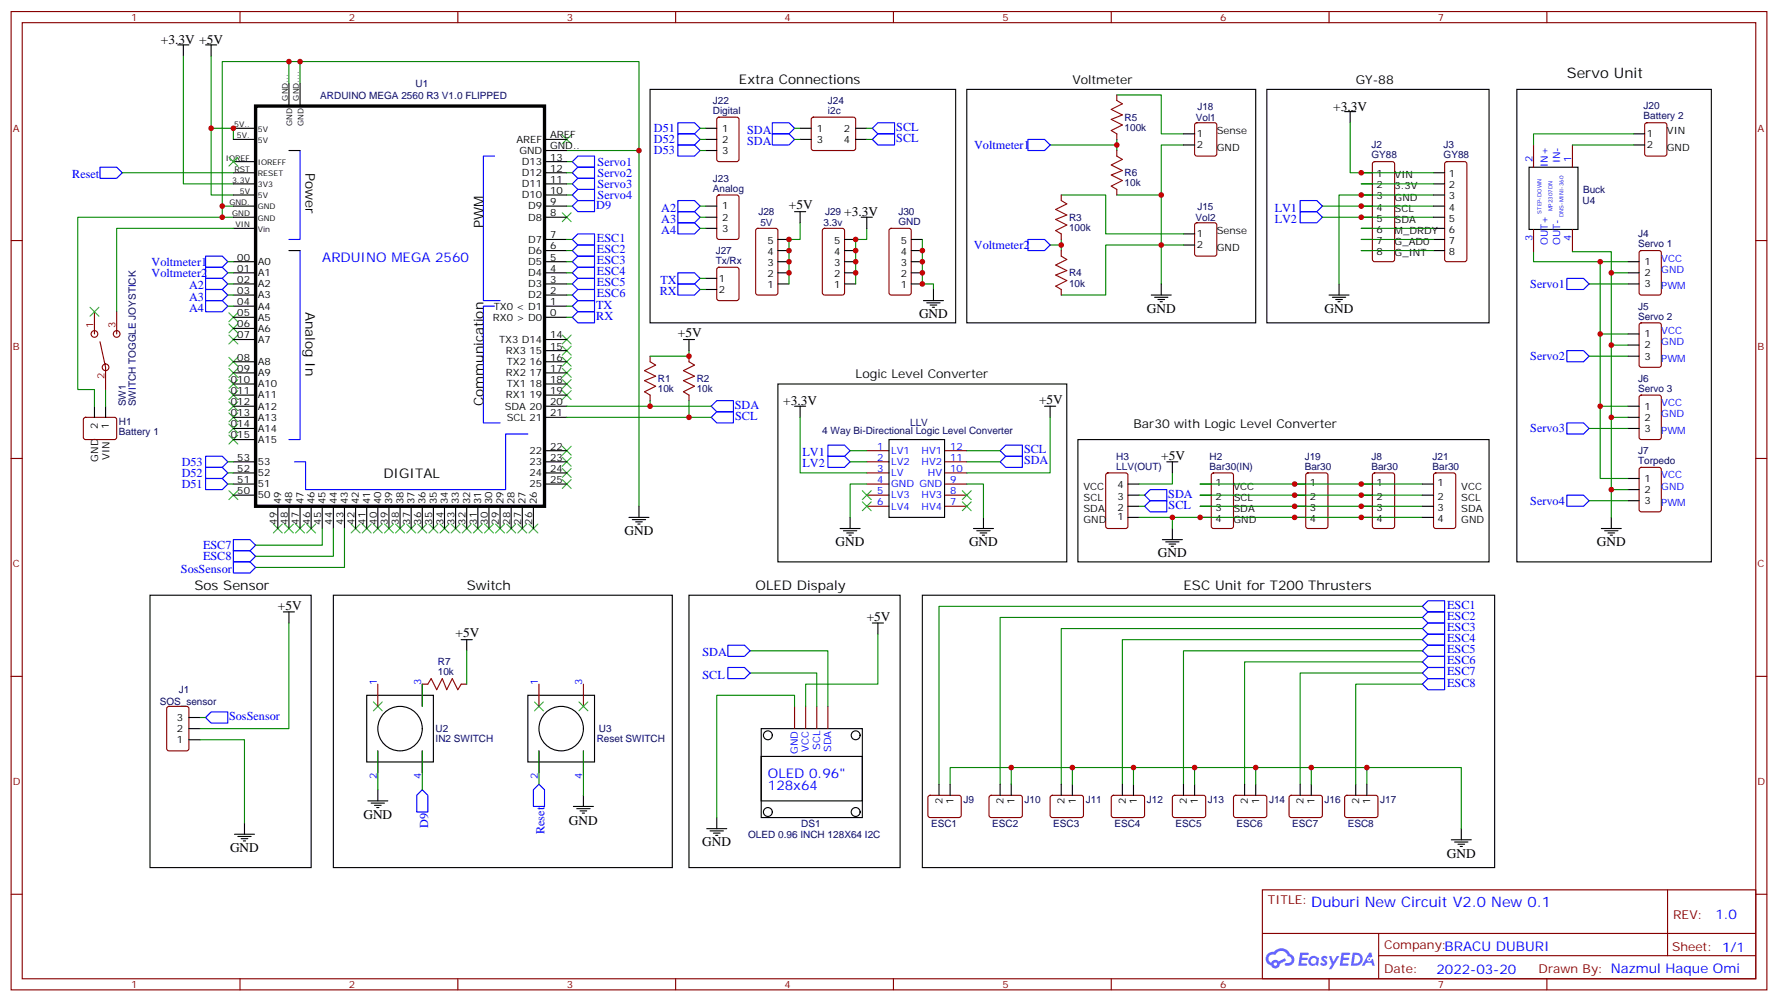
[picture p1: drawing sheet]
<svg xmlns="http://www.w3.org/2000/svg" width="564mm" height="318mm" viewBox="0 0 564 318" stroke-linecap="round" stroke-linejoin="round" font-family="sans-serif">
<g fill="none" stroke="#870000" stroke-width=".35">
<path d="M3.5 3.7h557.4v310.4h-557.4zM7.1 7.2h550.3v303.4h-550.3zM76.2 3.7v3.5M145.3 3.7v3.5M214.5 3.7v3.5M283.6 3.7v3.5M352.8 3.7v3.5M421.9 3.7v3.5M491.1 3.7v3.5M3.5 76.3h3.6M557.4 76.3h3.5M3.5 145.5h3.6"/>
<path d="M557.4 145.5h3.5M3.5 214.6h3.6M557.4 214.6h3.5M3.5 283.8h3.6M400.8 282.4h156.6v28.2h-156.6zM400.8 296.2h156.5M437.7 296.2v14.1M529.4 282.4v20.9M557.4 283.8h3.5M76.2 310.6v3.5M145.3 310.6v3.5M214.5 310.6v3.5"/>
<path d="M283.6 310.6v3.5M352.8 310.6v3.5M421.9 310.6v3.5M437.7 303.3h119.6M491.1 310.6v3.5"/>
</g>
<g fill="#5487ff">
<path d="M419.7 303.5a1.22 1.22 0 0 1 1.8 .3l-.4 .6a.47 .47 0 0 0-.4-.4 .47 .47 0 0 0-.5 .2l.2 .2a1.14 1.14 0 0 1 .8 1.7 1.14 1.14 0 0 1-2 0l-.2-.2 .5-.5 .8 .4a.29 .29 0 0 0 .3-.2 .29 .29 0 0 0-.3-.4 1.04 1.04 0 0 1-.6-1.7z"/>
<path d="M412.8 302.3h2.3l.3 .2-.1 .5h-1.8l-.2 .9h1.6l.3 .4-.4 .3h-1.6l-.1 1.1 1.7 .1 .2 .3-.2 .3h-2.6z"/>
<path d="M425.9 302.3l2.7 .2-.2 .5h-1.8l-.1 .9h1.5l.3 .4-.3 .3h-1.6l-.2 1.1 1.7 .1 .2 .3-.2 .3h-2.6z"/>
<path d="M434.7 302.3h.6l.4 1.2-.6 .4a.69 .69 0 0 0-1.1 .2 .69 .69 0 0 0 .5 1 .69 .69 0 0 0 .9-.6l.4-.3 .6 2.2h-.8l-.2-.8h-1.7l-.5 .8h-.9z"/>
<path d="M421.9 303.4h.7l.7 1.8 1.1-1.8h.8l-2.5 4.2h-.8l.9-1.6z"/>
<path d="M429.4 302.3l-.6 4.1h1.4a2.11 2.11 0 0 0 2.4-2.1 2.11 2.11 0 0 0-2.5-2zM430.1 303a1.43 1.43 0 0 1 1.7 1.6 1.43 1.43 0 0 1-2 1.1z"/>
<path d="M415.7 303.9a1.54 1.54 0 0 0 0 2.2 1.54 1.54 0 0 0 2.1 .1l.6 .2 .3-2.3-.6-.2a1.49 1.49 0 0 0-2.4 0zM416 304.9a.95 .95 0 0 1 1.9 0 .95 .95 0 0 1-1.9 0z"/>
<path d="M402.5 302.7a2.18 2.18 0 0 0 1 3.7 1.44 1.44 0 0 0 1.7 .9 1.44 1.44 0 0 0 1.1-1.5l2-1-.4-.7-1.9 .9a1.47 1.47 0 0 0-2.5 .5 1.39 1.39 0 0 1-.6-2 1.39 1.39 0 0 1 2-.4 2.12 2.12 0 0 1 2.1-1.3 2.12 2.12 0 0 1 1.9 1.7 1.14 1.14 0 0 1 1.1 1.4 1.14 1.14 0 0 1-1.6 .7 .43 .43 0 0 0-.6 .4 .43 .43 0 0 0 .4 .5 1.98 1.98 0 0 0 2.6-1.3 1.98 1.98 0 0 0-1.3-2.5 3.1 3.1 0 0 0-5.2-.7l-.9 .1zM404.3 306a.55 .55 0 0 1 1.1 0 .55 .55 0 0 1-1.1 0z"/>
<circle cx="434.7" cy="304.4" r=".26"/>
</g>
<g fill="none" stroke="#870000" stroke-width=".35">
<path d="M227.8 37.4l.4-.2h5.7l.6 .4 .1 13-.5 .6-5.9 .1-.6-.5-.1-12.9zM257.8 37.4l.4-.2h12.7l.5 .2 .2 .5v9.4l-.7 .5-12.9-.1-.5-.6v-9.2zM354.5 30.1v1.8M379.5 39.2l.4-.3h5.7l.6 .5 .1 9.4-.5 .7h-5.9l-.6-.4-.1-9.4zM522.3 39.2l.5-.3h5.7l.6 .5 .1 9.4-.5 .7h-5.9l-.6-.4-.1-9.4zM354.5 42.5v1.7M354.5 47.8v1.7M435.9 51.5l.5-.2h5.6l.5 .2 .2 .5v30.3l-.2 .5-.5 .2h-5.6l-.5-.2-.2-.5v-30.3zM458.8 51.5l.5-.2h5.7l.5 .2 .2 .5v30.3l-.3 .5-.4 .2h-5.7l-.5-.2-.2-.5v-30.3zM486.8 46v7.1M499.2 46v7.1M227.8 62.1l.4-.2h5.7l.6 .4 .1 13-.5 .6-5.9 .1-.6-.5-.1-12.9z"/>
<path d="M240.1 72.7l.5-.2h5.6l.7 .4v20l-.4 .7h-5.9l-.7-.4v-20zM261.3 72.7l.5-.2h5.6l.7 .4v20l-.5 .7h-5.8l-.7-.4v-20zM282.5 72.7l.4-.2h5.7l.6 .4 .1 20-.5 .7h-5.9l-.6-.4-.1-20zM336.9 61.9v1.7M336.9 74.2v1.8M336.9 79.5v1.8M354.5 60.1v1.8M379.5 70.9l.4-.2h5.7l.6 .4 .1 9.5-.5 .6-5.9 .1-.6-.5-.1-9.4zM486.8 72.8v7.1M499.2 72.8v7.1M520.6 79.7l.5-.2h5.6l.6 .4 .1 13-.5 .7h-5.8l-.7-.4-.1-13zM30 98.9v7.1"/>
<path d="M37 98.9v7.1M227.8 85l.4-.2h5.7l.6 .4 .1 9.5-.5 .6-5.9 .1-.6-.5-.1-9.4zM336.9 91.9v1.7M31.7 108.4l1.8 8.2v7M206.4 113v1.8M218.7 113v1.8M520.6 102.7l.5-.3h5.6l.6 .5 .1 13-.5 .6-5.8 .1-.7-.5-.1-12.9zM26.7 132.6l.5-.2 9.4 .1 .4 .6v6l-.7 .4-9.4-.1-.4-.6v-5.7zM206.4 125.4v1.7M218.7 125.4v1.7M520.6 125.6l.5-.2h5.6l.6 .4 .1 13-.5 .6-5.8 .1-.7-.5-.1-12.9zM275.2 143h7"/>
<path d="M275.2 146.5h7M275.2 150.1h7M275.2 153.6h7M275.2 157.1h7M299.9 143h7M299.9 146.5h7M299.9 150.1h7M299.9 153.6h7M299.9 157.1h7M351.2 150.3l.5-.2h5.7l.6 .4 .1 16.5-.5 .7h-5.9l-.6-.5-.1-16.4zM384.8 150.3l.4-.2h5.7l.6 .4 .1 16.5-.5 .7h-5.9l-.6-.5-.1-16.4zM414.7 150.3l.5-.2h5.7l.6 .4 .1 16.5-.5 .7h-5.9l-.6-.5-.1-16.4z"/>
<path d="M435.9 150.3l.5-.2h5.6l.7 .4v16.5l-.4 .7h-5.9l-.7-.5v-16.4zM455.3 150.3l.5-.2h5.6l.7 .4v16.5l-.4 .7h-5.9l-.7-.5v-16.4zM520.6 148.5l.5-.2h5.6l.6 .4 .1 13-.5 .7h-5.8l-.7-.4-.1-13zM275.2 160.7h7M299.9 160.7h7M119.9 217.1v7.1M135.8 217.1h-1.7v7.1M146.4 217.1h1.8M171.1 217.1v7.1M185.2 217.1v7.1M53.2 224.4l.4-.2h5.7l.6 .4 .1 13-.5 .6-5.9 .1-.6-.5-.1-12.9zM119.9 238.3v7"/>
<path d="M134.1 238.3v7M171.1 238.3v7M185.2 238.3v7M252.2 224.2v7M255.8 224.2v7M259.3 224.2v7M262.8 224.2v7M294.8 252.6l.5-.2h9.4l.5 .7-.1 5.9-.7 .4h-9.4l-.4-.7v-5.6zM314.2 252.6l.5-.2h9.4l.5 .7-.1 5.9-.7 .4h-9.4l-.4-.7v-5.6zM333.6 252.6l.5-.2h9.4l.5 .7-.1 5.9-.6 .4h-9.5l-.4-.7v-5.6zM353 252.6l.5-.2h9.4l.5 .7-.1 5.9-.6 .4h-9.5l-.4-.7v-5.6zM372.4 252.6l.5-.2h9.4l.5 .7-.1 5.9-.6 .4h-9.5l-.4-.7v-5.6z"/>
<path d="M391.8 252.6l.5-.2h9.4l.5 .7-.1 5.9-.6 .4h-9.5l-.4-.7v-5.6zM409.5 252.6l.4-.2h9.5l.4 .7-.1 5.9-.6 .4h-9.4l-.5-.7v-5.6zM427.1 252.6l.5-.2h9.4l.4 .7v5.9l-.7 .4h-9.4l-.4-.7v-5.6z"/>
<circle cx="30" cy="106" r="1.06"/>
<circle cx="33.5" cy="116.6" r="1.06"/>
<circle cx="37" cy="106" r="1.06"/>
</g>
<g fill="none" stroke="#000" stroke-width=".35">
<path d="M56.4 14.3h3.6M58.2 14.3v3.5M65.3 14.3h3.5M67 14.3v3.5M91.7 26.6v7.1M95.2 26.6v7.1M206.4 28.4h97v74h-97zM306.9 28.4h91.7v74h-91.7zM402.2 28.4h70.5v74h-70.5zM426.9 35.4h3.5M428.6 35.4v3.5M481.5 28.4h61.8v149.9h-61.8z"/>
<path d="M74.1 54.8h7M74.1 58.3h7M74.1 51.3h7M74.1 44.2h7M74.1 40.7h7M91.7 47.8h3.5M172.9 54.8h7M172.9 58.3h7M172.9 51.3h7M172.9 44.2h7M172.9 47.8h7M224 44.2h3.5"/>
<path d="M224 47.8h3.5M224 40.7h3.5M254 44.2h3.5M254 40.7h3.5M271.6 44.2h3.6M271.6 40.7h3.6M375.7 42.5h3.5M375.7 46h3.5M432.2 54.8h3.5M432.2 58.3h3.5M455.1 54.8h3.5M455.1 58.3h3.5"/>
<path d="M485.4 53.1h15.5v19.7h-15.5zM518.6 42.5h3.5M518.6 46h3.5M74.1 61.9h7M74.1 65.4h7M74.1 68.9h7M74.1 72.5h7M91.7 79.5h3.5M172.9 61.9h7M172.9 65.4h7M172.9 68.9h7M172.9 76h7"/>
<path d="M172.9 79.5h7M224 65.4h3.5M224 68.9h3.5M224 72.5h3.5M246.9 76h3.6M246.9 79.5h3.6M252.2 67.2h3.6M254 67.2v3.5M268.1 76h3.5M268.1 79.5h3.5M273.4 68.9h3.5M275.2 68.9v3.6"/>
<path d="M289.3 76h3.5M289.3 79.5h3.5M375.7 74.2h3.5M375.7 77.8h3.5M432.2 61.9h3.5M432.2 65.4h3.5M432.2 68.9h3.5M432.2 72.5h3.5M432.2 76h3.5M432.2 79.5h3.5M455.1 61.9h3.5M455.1 65.4h3.5"/>
<path d="M455.1 68.9h3.5M455.1 72.5h3.5M455.1 76h3.5M455.1 79.5h3.5M74.1 90.1h7M74.1 83h7M74.1 86.6h7M74.1 93.6h7M74.1 97.2h7M172.9 90.1h7M172.9 83h7M172.9 86.6h7"/>
<path d="M172.9 93.6h7M172.9 97.2h7M224 88.3h3.5M224 91.9h3.5M246.9 90.1h3.6M246.9 83h3.6M246.9 86.6h3.6M268.1 90.1h3.5M268.1 83h3.5M268.1 86.6h3.5M289.3 90.1h3.5M289.3 83h3.5"/>
<path d="M289.3 86.6h3.5M293.2 95.4h6.3M294.2 96.1h4.2M295.3 96.8h2.1M296 97.5h.7M296.3 91.9v3.5M365.5 93.6h6.3M366.5 94.3h4.3M367.6 95h2.1M368.3 95.7h.7M368.7 90.1v3.5M421.9 93.6h6.4"/>
<path d="M423 94.3h4.2M424 95h2.2M424.7 95.7h.7M425.1 90.1v3.5M516.8 90.1h3.5M516.8 83h3.5M516.8 86.6h3.5M74.1 100.7h7M74.1 104.2h7M74.1 107.7h7M74.1 114.8h7M74.1 118.3h7"/>
<path d="M172.9 100.7h7M172.9 107.7h7M172.9 114.8h7M172.9 118.3h7M172.9 111.3h7M217 107.7h3.5M218.7 107.7v3.6M516.8 113h3.5M516.8 106h3.5M516.8 109.5h3.5M30 128.9v3.5M33.5 128.9v3.5"/>
<path d="M74.1 136h7M74.1 128.9h7M74.1 132.4h7M74.1 121.8h7M74.1 125.4h7M74.1 139.5h7M172.9 128.9h7M172.9 132.4h7M172.9 121.8h7M172.9 125.4h7M246.9 121.8h91.8v56.5h-91.8zM252.2 128.9h3.6"/>
<path d="M254 128.9v3.5M282.2 139.5h17.7v24.7h-17.7zM331.6 128.9h3.5M333.4 128.9v3.5M342.2 139.5h130.5v38.8h-130.5zM516.8 136h3.5M516.8 128.9h3.5M516.8 132.4h3.5M74.1 153.6h7M74.1 157.1h7M74.1 150.1h7M74.1 146.5h7"/>
<path d="M172.9 153.6h7M172.9 150.1h7M172.9 146.5h7M172.9 143h7M358.1 153.6h3.5M358.1 157.1h3.5M370.4 146.5h3.5M372.2 146.5v3.6M381 153.6h3.5M381 157.1h3.5M411 153.6h3.5M411 157.1h3.5"/>
<path d="M432.2 153.6h3.5M432.2 157.1h3.5M451.6 153.6h3.5M451.6 157.1h3.5M516.8 158.9h3.5M516.8 151.8h3.5M516.8 155.4h3.5M88.2 160.7v7M91.7 160.7v7M95.2 160.7v7M98.8 160.7v7M102.3 160.7v7"/>
<path d="M105.8 160.7v7M109.4 160.7v7M112.9 160.7v7M116.4 160.7v7M119.9 160.7v7M123.5 160.7v7M127 160.7v7M130.5 160.7v7M134.1 160.7v7M137.6 160.7v7M141.1 160.7v7M144.6 160.7v7"/>
<path d="M148.2 160.7v7M151.7 160.7v7M155.2 160.7v7M158.7 160.7v7M162.3 160.7v7M165.8 160.7v7M169.3 160.7v7M199.7 164.2h6.3M200.7 164.9h4.3M201.8 165.6h2.1M202.5 166.3h.7M202.8 160.7v3.5"/>
<path d="M266.7 167.7h6.3M267.8 168.4h4.2M268.8 169.1h2.1M269.5 169.8h.7M269.9 164.2v3.5M309 167.7h6.4M310.1 168.4h4.2M311.1 169.1h2.2M311.9 169.8h.7M312.2 164.2v3.5M358.1 160.7h3.5M358.1 164.2h3.5"/>
<path d="M369 171.2h6.4M370.1 171.9h4.2M371.1 172.6h2.1M371.8 173.4h.7M372.2 167.7v3.5M381 160.7h3.5M381 164.2h3.5M411 160.7h3.5M411 164.2h3.5M432.2 160.7h3.5M432.2 164.2h3.5M451.6 160.7h3.5"/>
<path d="M451.6 164.2h3.5M508.4 167.7h6.3M509.4 168.4h4.2M510.5 169.1h2.1M511.2 169.8h.7M511.5 164.2v3.5M47.6 188.9h51.2v86.4h-51.2zM90 194.2h3.5M91.7 194.2v3.5M105.8 188.9h107.6v86.4h-107.6zM218.7 188.9h67.1v86.4h-67.1zM276.9 197.7h3.6"/>
<path d="M278.7 197.7v3.5M292.8 188.9h181.7v86.4h-181.7zM146.4 203h3.5M148.2 203v3.5M60 227.7h3.5M60 234.7h3.5M60 231.2h3.5M116.4 220.6h21.2v21.2h-21.2zM167.6 220.6h21.1v21.2h-21.1zM241.7 231.2h32.1v28.2h-32.1zM116.8 254.1h6.3M117.8 254.8h4.3"/>
<path d="M118.9 255.6h2.1M119.6 256.3h.7M119.9 250.6v3.5M182 255.9h6.4M183.1 256.6h4.2M184.1 257.3h2.2M184.9 258h.7M185.2 252.4v3.5M227.5 259.4v3.6M241.7 240h32.1v14.1h-32.1zM298.1 248.8v3.6M301.6 248.8v3.6"/>
<path d="M317.5 248.8v3.6M321 248.8v3.6M336.9 248.8v3.6M340.4 248.8v3.6M356.3 248.8v3.6M359.8 248.8v3.6M375.7 248.8v3.6M379.2 248.8v3.6M395.1 248.8v3.6M398.6 248.8v3.6M412.7 248.8v3.6M416.3 248.8v3.6"/>
<path d="M430.4 248.8v3.6M433.9 248.8v3.6M74.4 264.7h6.4M75.5 265.4h4.2M76.6 266.1h2.1M77.3 266.8h.7M77.6 261.2v3.5M224.4 263h6.3M225.4 263.7h4.3M226.5 264.4h2.1M227.2 265.1h.7M460.7 266.5h6.4"/>
<path d="M461.8 267.2h4.2M462.8 267.9h2.2M463.5 268.6h.8M463.9 263v3.5"/>
<circle cx="127" cy="231.2" r="7.1"/>
<circle cx="178.2" cy="231.2" r="7.1"/>
<circle cx="243.8" cy="233.3" r="1.41"/>
<circle cx="271.6" cy="233.3" r="1.41"/>
<circle cx="243.8" cy="257.7" r="1.41"/>
<circle cx="271.6" cy="257.7" r="1.41"/>
</g>
<g fill="none" stroke="#008700" stroke-width=".35">
<path d="M58.2 17.8v40.5h15.9M67 17.8v22.9h7.1v3.5M91.7 19.5h-21.1v45.9M95.2 19.5h107.6v28.3M91.7 26.6v-7.1h3.5v7.1M354.5 30.1h14.2v12.4h7M428.6 38.9v15.9h26.5M38.8 54.8h35.3M67 40.7v21.2h7.1M179.9 47.8h22.9v112.9M179.9 51.3h1.8M179.9 58.3h1.8"/>
<path d="M179.9 54.8h1.8M222.2 40.7h1.8M222.2 44.2h1.8M222.2 47.8h1.8M252.2 40.7h1.8M252.2 44.2h1.8M275.2 40.7h1.7M275.2 44.2h1.7M333.4 46h21.1M354.5 44.2v3.6M375.7 46h-7v15.9h-14.2M432.2 58.3h22.9"/>
<path d="M499.2 46h19.4M518.6 42.5h-31.8v3.5M70.6 68.9h-45.9v54.7h5.3v5.3M74.1 65.4h-3.5v3.5h3.5M74.1 72.5h-37.1v26.4M179.9 76h1.8M179.9 79.5h1.8M179.9 65.4h1.8M179.9 61.9h1.8M222.2 72.5h1.8M222.2 68.9h1.8M222.2 65.4h1.8"/>
<path d="M254 70.7v5.3h-3.5v14.1M275.2 72.5v3.5h-3.6v14.1M292.8 76v14.1h3.5v1.8M333.4 77.8h3.5M336.9 61.9h14.1v12.3h24.7M336.9 76v3.5M368.7 61.9v28.2M375.7 77.8h-24.7v15.8h-14.1M419.8 65.4h35.3M419.8 68.9h35.3M432.2 72.5h22.9M432.2 76h22.9"/>
<path d="M432.2 79.5h22.9M455.1 61.9h-30v28.2M486.8 79.9v3.1h30M499.2 79.9h12.3v6.7h5.3M72.3 90.1h1.8M72.3 83h1.8M72.3 86.6h1.8M72.3 97.2h1.8M72.3 93.6h1.8M179.9 90.1h1.8M179.9 83h1.8M179.9 86.6h1.8"/>
<path d="M179.9 97.2h1.8M179.9 93.6h1.8M222.2 91.9h1.8M222.2 88.3h1.8M504.5 90.1h12.3M508 83v23h8.8M511.5 86.6v22.9h5.3M179.9 100.7h1.8M218.7 111.3v1.7h-12.3M504.5 113h12.3M508 106v22.9h8.8M511.5 109.5v22.9h5.3"/>
<path d="M33.5 123.6v5.3M179.9 128.9h45.9M179.9 132.4h45.9M206.4 127.1v1.8M218.7 127.1v5.3M254 132.4v17.7h21.2M333.4 132.4v17.7h-26.5M504.5 136h12.3M508 128.9v22.9h8.8M511.5 132.4v23h5.3M72.3 146.5h1.8M72.3 150.1h1.8"/>
<path d="M72.3 153.6h1.8M269.9 143h5.3M269.9 146.5h5.3M275.2 153.6h-5.3v10.6M306.9 153.6h5.3v10.6M306.9 143h10.6M306.9 146.5h10.6M361.6 157.1h1.8M372.2 150.1v3.5h-10.6M381 153.6h70.6M381 157.1h70.6M504.5 158.9h12.3"/>
<path d="M511.5 155.4v8.8M102.3 167.7v5.3h-21.2M105.8 167.7v8.8h-24.7M109.4 167.7v12.4h-28.3M361.6 164.2h90M361.6 160.7h1.8M372.2 164.2v3.5M381 160.7h70.6M91.7 197.7v33.5h-28.2M451.6 192.4h-153.5v56.4M451.6 195.9h-134.1v52.9M451.6 199.5h-114.7v49.3"/>
<path d="M134.1 217.1v7.1M148.2 206.5v10.6M238.1 213.6h21.2v10.6M238.1 206.5h24.7v17.7M278.7 201.2v15.9h-22.9v7.1M451.6 203h-95.3v45.8M451.6 206.5h-75.9v42.3M451.6 210h-56.5v38.8M451.6 213.6h-38.9v35.2M451.6 217.1h-21.2v31.7M63.5 234.7h14.1v26.5M63.5 227.7h1.8"/>
<path d="M119.9 238.3v12.3M134.1 238.3v12.3M171.1 238.3v10.5M185.2 238.3v14.1M252.2 224.2v-3.6h-24.7v38.8M301.6 248.8v-5.2h162.3v19.4M321 243.6v5.2M340.4 243.6v5.2M359.8 243.6v5.2M379.2 243.6v5.2M398.6 243.6v5.2M416.3 243.6v5.2"/>
<path d="M433.9 243.6v5.2"/>
</g>
<g fill="none" stroke="#00f" stroke-width=".35">
<path d="M215.2 38.9h5.3l1.7 1.8-1.7 1.8h-5.3zM245.2 38.9h5.3l1.7 1.8-1.7 1.8h-5.3zM31.7 53.1h5.3l1.8 1.7-1.8 1.8h-5.3zM95.2 47.8v28.2h-3.5M157 49.5h-3.5v45.9h5.2M183.4 49.5h5.3v3.6h-5.3l-1.7-1.8zM183.4 53.1h5.3v3.5h-5.3l-1.7-1.8zM183.4 56.6h5.3v3.5h-5.3l-1.7-1.8zM215.2 46h5.3l1.7 1.8-1.7 1.7h-5.3zM215.2 42.5h5.3l1.7 1.7-1.7 1.8h-5.3zM245.2 42.5h5.3l1.7 1.7-1.7 1.8h-5.3zM276.9 40.7l1.8-1.8h5.3v3.6h-5.3z"/>
<path d="M276.9 44.2l1.8-1.7h5.3v3.5h-5.3zM326.3 44.2h5.3l1.8 1.8-1.8 1.8h-5.3zM95.2 79.5v60h-3.5M181.7 79.5l1.7-1.7h5.3v3.5h-5.3zM181.7 65.4l1.7-1.8h5.3v3.6h-5.3zM183.4 60.1h5.3v3.5h-5.3l-1.7-1.7zM183.4 74.2h5.3v3.6h-5.3l-1.7-1.8zM215.2 70.7h5.3l1.7 1.8-1.7 1.7h-5.3zM215.2 67.2h5.3l1.7 1.7-1.7 1.8h-5.3zM215.2 63.6h5.3l1.7 1.8-1.7 1.8h-5.3zM326.3 76h5.3l1.8 1.8-1.8 1.7h-5.3zM412.7 67.2h5.3l1.8 1.7-1.8 1.8h-5.3z"/>
<path d="M412.7 63.6h5.3l1.8 1.8-1.8 1.8h-5.3zM65.3 81.3h5.3l1.7 1.7-1.7 1.8h-5.3zM65.3 84.8h5.3l1.7 1.8-1.7 1.7h-5.3zM65.3 88.3h5.3l1.7 1.8-1.7 1.8h-5.3zM65.3 91.9h5.3l1.7 1.7-1.7 1.8h-5.3zM65.3 95.4h5.3l1.7 1.8-1.7 1.7h-5.3zM157 97.2h-3.5v37h5.2M181.7 90.1l1.7-1.8h5.3v3.6h-5.3zM181.7 86.6l1.7-1.8h5.3v3.5h-5.3zM181.7 83l1.7-1.7h5.3v3.5h-5.3zM181.7 97.2l1.7-1.8h5.3v3.5h-5.3zM183.4 91.9h5.3v3.5h-5.3l-1.7-1.8z"/>
<path d="M215.2 86.6h5.3l1.7 1.7-1.7 1.8h-5.3zM215.2 90.1h5.3l1.7 1.8-1.7 1.7h-5.3zM497.4 88.3h5.3l1.8 1.8-1.8 1.8h-5.3zM181.7 100.7l1.7-1.8h5.3v3.5h-5.3zM497.4 111.3h5.3l1.8 1.7-1.8 1.8h-5.3zM167.6 137.7h-7.1v17.7h-63.5v-8.9h-3.5M225.8 128.9l1.7-1.8h5.3v3.6h-5.3zM225.8 132.4l1.7-1.7h5.3v3.5h-5.3zM497.4 134.2h5.3l1.8 1.8-1.8 1.7h-5.3zM65.3 151.8h5.3l1.7 1.8-1.7 1.8h-5.3zM65.3 148.3h5.3l1.7 1.8-1.7 1.7h-5.3zM65.3 144.8h5.3l1.7 1.7-1.7 1.8h-5.3z"/>
<path d="M262.8 141.3h5.3l1.8 1.7-1.8 1.8h-5.3zM262.8 144.8h5.3l1.8 1.7-1.8 1.8h-5.3zM317.5 143l1.8-1.7h5.3v3.5h-5.3zM317.5 146.5l1.8-1.7h5.3v3.5h-5.3zM363.4 157.1l1.7-1.7h5.3v3.5h-5.3zM497.4 157.1h5.3l1.8 1.8-1.8 1.8h-5.3zM74.1 171.2h5.3l1.7 1.8-1.7 1.8h-5.3zM74.1 174.8h5.3l1.7 1.7-1.7 1.8h-5.3zM74.1 178.3h5.3l1.7 1.8-1.7 1.7h-5.3zM363.4 160.7l1.7-1.8h5.3v3.5h-5.3zM451.6 192.4l1.7-1.8h5.3v3.6h-5.3zM451.6 199.5l1.7-1.8h5.3v3.5h-5.3z"/>
<path d="M453.3 194.2h5.3v3.5h-5.3l-1.7-1.8zM231.1 204.8h5.3l1.7 1.7-1.7 1.8h-5.3zM231.1 211.8h5.3l1.7 1.8-1.7 1.7h-5.3zM451.6 203l1.7-1.8h5.3v3.6h-5.3zM451.6 206.5l1.7-1.7h5.3v3.5h-5.3zM451.6 210l1.7-1.7h5.3v3.5h-5.3zM451.6 213.6l1.7-1.8h5.3v3.5h-5.3zM453.3 215.3h5.3v3.6h-5.3l-1.7-1.8zM65.3 227.7l1.7-1.8h5.3v3.5h-5.3zM134.1 250.6l1.7 1.8v5.3h-3.5v-5.3zM171.1 248.8l1.8 1.8v5.3h-3.6v-5.3z"/>
</g>
<g fill="none" stroke="#3c3" stroke-width=".35">
<path d="M72.7 49.9l2.8 2.8M75.5 49.9l-2.8 2.8M178.5 42.8l2.8 2.8M181.3 42.8l-2.8 2.8M178.5 67.5l2.8 2.8M181.3 67.5l-2.8 2.8M28.6 97.5l2.8 2.8M31.4 97.5l-2.8 2.8M72.7 99.3l2.8 2.8M75.5 99.3l-2.8 2.8M72.7 102.8l2.8 2.8M72.7 106.3l2.8 2.8"/>
<path d="M72.7 113.4l2.8 2.8M72.7 116.9l2.8 2.8M75.5 102.8l-2.8 2.8M75.5 106.3l-2.8 2.8M75.5 113.4l-2.8 2.8M75.5 116.9l-2.8 2.8M178.5 106.3l2.8 2.8M178.5 109.9l2.8 2.8M178.5 113.4l2.8 2.8M178.5 116.9l2.8 2.8M181.3 106.3l-2.8 2.8M181.3 109.9l-2.8 2.8"/>
<path d="M181.3 113.4l-2.8 2.8M181.3 116.9l-2.8 2.8M72.7 120.4l2.8 2.9M72.7 124l2.8 2.8M72.7 127.5l2.8 2.8M72.7 131l2.8 2.8M72.7 134.5l2.8 2.9M72.7 138.1l2.8 2.8M75.5 120.4l-2.8 2.9M75.5 124l-2.8 2.8M75.5 127.5l-2.8 2.8M75.5 131l-2.8 2.8"/>
<path d="M75.5 134.5l-2.8 2.9M75.5 138.1l-2.8 2.8M178.5 120.4l2.8 2.9M178.5 124l2.8 2.8M181.3 120.4l-2.8 2.9M181.3 124l-2.8 2.8M72.7 155.7l2.8 2.8M75.5 155.7l-2.8 2.8M178.5 152.2l2.8 2.8M178.5 148.7l2.8 2.8M178.5 145.1l2.8 2.9M178.5 141.6l2.8 2.8"/>
<path d="M181.3 141.6l-2.8 2.8M181.3 145.1l-2.8 2.9M181.3 148.7l-2.8 2.8M181.3 152.2l-2.8 2.8M273.8 155.7l2.8 2.8M273.8 159.2l2.8 2.9M276.6 155.7l-2.8 2.8M276.6 159.2l-2.8 2.9M305.5 155.7l2.8 2.8M305.5 159.2l2.8 2.9M308.3 155.7l-2.8 2.8M308.3 159.2l-2.8 2.9"/>
<path d="M86.8 166.3l2.8 2.8M89.6 166.3l-2.8 2.8M90.3 166.3l2.8 2.8M93.1 166.3l-2.8 2.8M93.8 166.3l2.9 2.8M96.7 166.3l-2.9 2.8M97.4 166.3l2.8 2.8M100.2 166.3l-2.8 2.8M111.5 166.3l2.8 2.8M114.3 166.3l-2.8 2.8M115 166.3l2.8 2.8M117.8 166.3l-2.8 2.8"/>
<path d="M118.5 166.3l2.9 2.8M121.4 166.3l-2.9 2.8M122.1 166.3l2.8 2.8M124.9 166.3l-2.8 2.8M125.6 166.3l2.8 2.8M128.4 166.3l-2.8 2.8M129.1 166.3l2.8 2.8M131.9 166.3l-2.8 2.8M132.6 166.3l2.9 2.8M135.5 166.3l-2.9 2.8M136.2 166.3l2.8 2.8M139 166.3l-2.8 2.8"/>
<path d="M139.7 166.3l2.8 2.8M142.5 166.3l-2.8 2.8M143.2 166.3l2.8 2.8M146 166.3l-2.8 2.8M146.8 166.3l2.8 2.8M149.6 166.3l-2.8 2.8M150.3 166.3l2.8 2.8M153.1 166.3l-2.8 2.8M153.8 166.3l2.8 2.8M156.6 166.3l-2.8 2.8M157.3 166.3l2.9 2.8M160.2 166.3l-2.9 2.8"/>
<path d="M160.9 166.3l2.8 2.8M163.7 166.3l-2.8 2.8M164.4 166.3l2.8 2.8M167.2 166.3l-2.8 2.8M167.9 166.3l2.8 2.8M170.7 166.3l-2.8 2.8M118.5 222.7l2.9 2.9M121.4 222.7l-2.9 2.9M169.7 222.7l2.8 2.9M172.5 222.7l-2.8 2.9M183.8 222.7l2.8 2.9M186.6 222.7l-2.8 2.9"/>
</g>
<path d="M81.1 33.7h91.8v127h-91.8z" fill="none" stroke="#000" stroke-width="1.1"/>
<path d="M354.5 31.9l1.8 1-3.5 1.8 3.5 1.8-3.5 1.4 3.5 1.8-3.5 1.7 1.7 1.1M354.5 49.5l1.8 1.1-3.5 1.8 3.5 1.7-3.5 1.4 3.5 1.8-3.5 1.8 1.7 1M336.9 63.6l1.8 1.1-3.6 1.8 3.6 1.7-3.6 1.4 3.6 1.8-3.6 1.8 1.8 1M336.9 81.3l1.8 1-3.6 1.8 3.6 1.8-3.6 1.4 3.6 1.7-3.6 1.8 1.8 1.1M206.4 114.8l1.7 1.1-3.5 1.7 3.5 1.8-3.5 1.4 3.5 1.8-3.5 1.7 1.8 1.1M218.7 114.8l1.8 1.1-3.5 1.7 3.5 1.8-3.5 1.4 3.5 1.8-3.5 1.7 1.7 1.1M135.8 217.1l1.1-1.8 1.7 3.6 1.8-3.6 1.4 3.6 1.8-3.6 1.7 3.6 1.1-1.8" fill="none" stroke="#a10000" stroke-width=".35"/>
<g fill="#c00">
<circle cx="70.6" cy="65.4" r=".88"/>
<circle cx="67" cy="40.7" r=".88"/>
<circle cx="432.2" cy="61.9" r=".88"/>
<circle cx="432.2" cy="65.4" r=".88"/>
<circle cx="432.2" cy="68.9" r=".88"/>
<circle cx="321" cy="243.6" r=".88"/>
<circle cx="340.4" cy="243.6" r=".88"/>
<circle cx="359.8" cy="243.6" r=".88"/>
<circle cx="379.2" cy="243.6" r=".88"/>
<circle cx="398.6" cy="243.6" r=".88"/>
<circle cx="336.9" cy="77.8" r=".88"/>
<circle cx="416.3" cy="243.6" r=".88"/>
<circle cx="433.9" cy="243.6" r=".88"/>
<circle cx="354.5" cy="46" r=".88"/>
<circle cx="368.7" cy="61.9" r=".88"/>
<circle cx="368.7" cy="77.8" r=".88"/>
<circle cx="508" cy="83" r=".88"/>
<circle cx="508" cy="106" r=".88"/>
<circle cx="508" cy="128.9" r=".88"/>
<circle cx="511.5" cy="86.6" r=".88"/>
<circle cx="511.5" cy="109.5" r=".88"/>
<circle cx="511.5" cy="132.4" r=".88"/>
<circle cx="511.5" cy="155.4" r=".88"/>
<circle cx="250.5" cy="79.5" r=".88"/>
<circle cx="250.5" cy="83" r=".88"/>
<circle cx="250.5" cy="86.6" r=".88"/>
<circle cx="250.5" cy="76" r=".88"/>
<circle cx="271.6" cy="86.6" r=".88"/>
<circle cx="271.6" cy="83" r=".88"/>
<circle cx="271.6" cy="79.5" r=".88"/>
<circle cx="271.6" cy="76" r=".88"/>
<circle cx="292.8" cy="86.6" r=".88"/>
<circle cx="292.8" cy="83" r=".88"/>
<circle cx="292.8" cy="79.5" r=".88"/>
<circle cx="292.8" cy="90.1" r=".88"/>
<circle cx="218.7" cy="113" r=".88"/>
<circle cx="432.2" cy="54.8" r=".88"/>
<circle cx="70.6" cy="68.9" r=".88"/>
<circle cx="372.2" cy="164.2" r=".88"/>
<circle cx="91.7" cy="19.5" r=".88"/>
<circle cx="95.3" cy="19.5" r=".88"/>
<circle cx="74.1" cy="40.7" r=".88"/>
<circle cx="202.8" cy="47.8" r=".88"/>
<circle cx="206.4" cy="128.9" r=".88"/>
<circle cx="218.7" cy="132.4" r=".88"/>
<circle cx="432.2" cy="153.6" r=".88"/>
<circle cx="432.2" cy="157.1" r=".88"/>
<circle cx="432.2" cy="160.7" r=".88"/>
<circle cx="432.2" cy="164.2" r=".88"/>
<circle cx="411" cy="153.6" r=".88"/>
<circle cx="411" cy="157.1" r=".88"/>
<circle cx="411" cy="160.7" r=".88"/>
<circle cx="411" cy="164.2" r=".88"/>
<circle cx="381" cy="164.2" r=".88"/>
</g>
<text font-size="4.6" x="497.4" y="24.8">Servo Unit</text>
<text font-size="4.6" fill="#00f" x="416.3" y="287.7">Duburi New Circuit V2.0 New 0.1</text>
<g font-size="4.2">
<text x="51.1" y="13.9">+3.3V +5V</text>
<text x="234.6" y="26.6">Extra Connections</text>
<text x="423.3" y="35.1">+3.3V</text>
<text x="97" y="54.8" transform="rotate(90 97 54.8)">Power</text>
<text x="250.5" y="66.5">+5V</text>
<text x="268" y="68.6">+3.3V</text>
<text x="153.5" y="72.5" transform="rotate(-90 153.5 72.5)">PWM</text>
<text x="97" y="98.9" transform="rotate(90 97 98.9)">Analog In</text>
<text x="291.7" y="101">GND</text>
<text x="364.1" y="99.3">GND</text>
<text x="420.5" y="99.3">GND</text>
<text x="215.2" y="107">+5V</text>
<text x="153.5" y="128.9" transform="rotate(-90 153.5 128.9)">Communication</text>
<text x="248.6" y="128.6">+3.3V</text>
<text x="329.8" y="128.2">+5V</text>
<text x="368.7" y="145.8">+5V</text>
<text x="121.7" y="151.8">DIGITAL</text>
<text x="198.3" y="169.8">GND</text>
<text x="265.3" y="173.4">GND</text>
<text x="307.6" y="173.4">GND</text>
<text x="506.9" y="173.4">GND</text>
<text x="367.6" y="176.9">GND</text>
<text x="61.7" y="187.1">Sos Sensor</text>
<text x="148.2" y="187.1">Switch</text>
<text x="239.9" y="187.1">OLED Dispaly</text>
<text x="375.7" y="187.1">ESC Unit for T200 Thrusters</text>
<text x="88.2" y="193.5">+5V</text>
<text x="275.2" y="197">+5V</text>
<text x="144.6" y="202.3">+5V</text>
<text x="115.4" y="259.8">GND</text>
<text x="180.6" y="261.9">GND</text>
<text x="223" y="268.6">GND</text>
<text x="73" y="270.4">GND</text>
<text x="459.3" y="272.1">GND</text>
</g>
<g font-size="4.2" fill="#00f">
<text x="102.3" y="83">ARDUINO MEGA 2560</text>
<text x="243.8" y="246.7">OLED 0.96&quot;</text>
<text x="243.8" y="250.6">128x64</text>
<text x="544.6" y="291.6">1.0</text>
<text x="456" y="309">2022-03-20</text>
</g>
<g font-size="3.9">
<text x="340.4" y="26.6">Voltmeter</text>
<text x="430.4" y="26.6">GY-88</text>
<text x="271.6" y="120.1">Logic Level Converter</text>
<text x="359.8" y="136">Bar30 with Logic Level Converter</text>
</g>
<g font-size="3.9" fill="#00f">
<text x="207.6" y="42">D51</text>
<text x="284.5" y="41.5">SCL</text>
<text x="207.6" y="45.5">D52</text>
<text x="237.2" y="42.4">SDA</text>
<text x="237.2" y="45.9">SDA</text>
<text x="284.5" y="45">SCL</text>
<text x="309.2" y="47.3">Voltmeter1</text>
<text x="189.7" y="52.7">Servo1</text>
<text x="207.6" y="49">D53</text>
<text x="22.9" y="56.6">Reset</text>
<text x="189.7" y="56.1">Servo2</text>
<text x="189.7" y="59.6">Servo3</text>
<text x="189.7" y="63.1">Servo4</text>
<text x="189.3" y="66.2">D9</text>
<text x="209.9" y="70.7">A3</text>
<text x="209.9" y="67.2">A2</text>
<text x="404.7" y="70.7">LV2</text>
<text x="404.7" y="67.2">LV1</text>
<text x="189.5" y="76.7">ESC1</text>
<text x="209.9" y="74.2">A4</text>
<text x="189.5" y="83.8">ESC3</text>
<text x="189.5" y="80.3">ESC2</text>
<text x="309.2" y="79">Voltmeter2</text>
<text x="48.1" y="84.3">Voltmeter1</text>
<text x="48.1" y="87.8">Voltmeter2</text>
<text x="189.5" y="87.3">ESC4</text>
<text x="60" y="91.9">A2</text>
<text x="60" y="95.4">A3</text>
<text x="189.5" y="94.4">ESC6</text>
<text x="189.5" y="90.9">ESC5</text>
<text x="209.4" y="93.6">RX</text>
<text x="209.6" y="90.1">TX</text>
<text x="485.8" y="91.4">Servo1</text>
<text x="60" y="98.9">A4</text>
<text x="189.3" y="97.9">TX</text>
<text x="189.3" y="101.4">RX</text>
<text x="485.8" y="114.3">Servo2</text>
<text x="233.3" y="129.8">SDA</text>
<text x="233.4" y="133.2">SCL</text>
<text x="485.8" y="137.2">Servo3</text>
<text x="325.1" y="143.8">SCL</text>
<text x="57.7" y="147.8">D53</text>
<text x="254.7" y="144.8">LV1</text>
<text x="254.7" y="148.3">LV2</text>
<text x="325.1" y="147.3">SDA</text>
<text x="57.7" y="154.9">D51</text>
<text x="57.7" y="151.3">D52</text>
<text x="370.9" y="158">SDA</text>
<text x="371" y="161.4">SCL</text>
<text x="485.8" y="160.1">Servo4</text>
<text x="64.5" y="174.3">ESC7</text>
<text x="64.5" y="177.8">ESC8</text>
<text x="57.4" y="181.8">SosSensor</text>
<text x="459.4" y="193.2">ESC1</text>
<text x="459.4" y="196.7">ESC2</text>
<text x="459.4" y="200.2">ESC3</text>
<text x="459.4" y="203.7">ESC4</text>
<text x="223" y="208.3">SDA</text>
<text x="459.4" y="207.3">ESC5</text>
<text x="223" y="215.3">SCL</text>
<text x="459.4" y="210.8">ESC6</text>
<text x="459.4" y="214.3">ESC7</text>
<text x="459.4" y="217.9">ESC8</text>
<text x="72.7" y="228.4">SosSensor</text>
<text x="135.9" y="262.8" transform="rotate(-90 135.9 262.8)">D9</text>
<text x="172.9" y="264.7" transform="rotate(-90 172.9 264.7)">Reset</text>
</g>
<g font-size="3.9" fill="#800">
<text x="402.5" y="286.9">TITLE:</text>
<text x="531.1" y="291.6">REV:</text>
<text x="439.4" y="301.1">Company:BRACU DUBURI</text>
<text x="530.8" y="301.8">Sheet: 1/1</text>
<text x="439.4" y="308.8">Date:</text>
<text x="488.5" y="308.9">Drawn By: Nazmul Haque Omi</text>
</g>
<g font-size="3.2" fill="#800">
<text x="41.6" y="6.7">1</text>
<text x="110.8" y="6.7">2</text>
<text x="179.9" y="6.7">3</text>
<text x="249.1" y="6.7">4</text>
<text x="318.2" y="6.7">5</text>
<text x="387.3" y="6.7">6</text>
<text x="456.5" y="6.7">7</text>
<text x="4.1" y="41.8">A</text>
<text x="557.9" y="41.8">A</text>
<text x="29.6" y="104.2" transform="rotate(-90 29.6 104.2)">1</text>
<text x="36.7" y="104.2" transform="rotate(-90 36.7 104.2)">3</text>
<text x="4.1" y="110.9">B</text>
<text x="557.9" y="110.9">B</text>
<text x="33.2" y="120.3" transform="rotate(-90 33.2 120.3)">2</text>
<text x="4.1" y="180.1">C</text>
<text x="557.9" y="180.1">C</text>
<text x="4.1" y="249.2">D</text>
<text x="557.9" y="249.2">D</text>
<text x="41.6" y="313.6">1</text>
<text x="110.8" y="313.6">2</text>
<text x="179.9" y="313.6">3</text>
<text x="249.1" y="313.6">4</text>
<text x="318.2" y="313.6">5</text>
<text x="387.3" y="313.6">6</text>
<text x="456.5" y="313.6">7</text>
</g>
<g font-size="3.2" fill="#000080">
<text x="131.9" y="27.7">U1</text>
<text x="101.7" y="31.3">ARDUINO MEGA 2560 R3 V1.0 FLIPPED</text>
<text x="226.3" y="32.9">J22</text>
<text x="262.8" y="32.9">J24</text>
<text x="380.1" y="34.8">J18</text>
<text x="521.8" y="34.7">J20</text>
<text x="226.3" y="36.1">Digital</text>
<text x="262.8" y="36.1">i2c</text>
<text x="357" y="41.5">100k</text>
<text x="357" y="38.3">R5</text>
<text x="379.6" y="38.3">Vol1</text>
<text x="521.8" y="37.9">Battery 2</text>
<text x="435.4" y="47">J2</text>
<text x="458.3" y="47">J3</text>
<text x="435.4" y="50.2">GY88</text>
<text x="458.3" y="50.2">GY88</text>
<text x="226.3" y="57.6">J23</text>
<text x="357" y="59.2">10k</text>
<text x="357" y="56">R6</text>
<text x="226.3" y="60.8">Analog</text>
<text x="502.4" y="64.8">U4</text>
<text x="502.6" y="61.2">Buck</text>
<text x="240.8" y="68.3">J28</text>
<text x="241.4" y="71.8">5V</text>
<text x="261.5" y="71.8">3.3v</text>
<text x="261.9" y="68.3">J29</text>
<text x="285.2" y="71.4">GND</text>
<text x="285.2" y="68.2">J30</text>
<text x="339.4" y="70.1">R3</text>
<text x="379.6" y="70.1">Vol2</text>
<text x="380.1" y="66.6">J15</text>
<text x="339.4" y="73.3">100k</text>
<text x="520" y="75.3">J4</text>
<text x="227.2" y="83.7">Tx/Rx</text>
<text x="227.2" y="80.6">J27</text>
<text x="520" y="78.5">Servo 1</text>
<text x="339.4" y="87.7">R4</text>
<text x="339.4" y="90.9">10k</text>
<text x="520" y="101.4">Servo 2</text>
<text x="520" y="98.2">J5</text>
<text x="208.8" y="124.4">10k</text>
<text x="208.8" y="121.2">R1</text>
<text x="221.2" y="124.4">10k</text>
<text x="221.2" y="121.2">R2</text>
<text x="520" y="124.3">Servo 3</text>
<text x="520" y="121.1">J6</text>
<text x="40" y="128.9" transform="rotate(-90 40 128.9)">SW1</text>
<text x="43.2" y="128.9" transform="rotate(-90 43.2 128.9)">SWITCH TOGGLE JOYSTICK</text>
<text x="37.7" y="135">H1</text>
<text x="261.1" y="137.7">4 Way Bi-Directional Logic Level Converter</text>
<text x="288.9" y="135.1">LLV</text>
<text x="37.7" y="138.1">Battery 1</text>
<text x="354.4" y="149">LLV(OUT)</text>
<text x="354.4" y="145.9">H3</text>
<text x="384" y="149">Bar30(IN)</text>
<text x="384" y="145.9">H2</text>
<text x="414.2" y="149">Bar30</text>
<text x="414.2" y="145.8">J19</text>
<text x="435.4" y="149">Bar30</text>
<text x="435.4" y="145.8">J8</text>
<text x="454.8" y="149">Bar30</text>
<text x="454.8" y="145.8">J21</text>
<text x="520" y="147.2">Torpedo</text>
<text x="520" y="144.1">J7</text>
<text x="139" y="214.3">10k</text>
<text x="139" y="211.1">R7</text>
<text x="56.8" y="219.9">J1</text>
<text x="50.7" y="223.6">SOS_sensor</text>
<text x="138.3" y="232.4">U2</text>
<text x="190.2" y="232.3">U3</text>
<text x="138.3" y="235.5">IN2 SWITCH</text>
<text x="189.4" y="235.5">Reset SWITCH</text>
<text x="305.9" y="254.9">J9</text>
<text x="325.3" y="254.9">J10</text>
<text x="344.7" y="254.9">J11</text>
<text x="364.1" y="254.9">J12</text>
<text x="383.5" y="254.9">J13</text>
<text x="402.9" y="254.9">J14</text>
<text x="420.5" y="254.9">J16</text>
<text x="438.1" y="254.9">J17</text>
<text x="254.3" y="262.3">DS1</text>
<text x="295.6" y="262.3">ESC1</text>
<text x="315" y="262.3">ESC2</text>
<text x="334.4" y="262.3">ESC3</text>
<text x="353.8" y="262.3">ESC4</text>
<text x="373.2" y="262.3">ESC5</text>
<text x="392.6" y="262.3">ESC6</text>
<text x="410.2" y="262.3">ESC7</text>
<text x="427.9" y="262.3">ESC8</text>
<text x="237.5" y="265.9">OLED 0.96 INCH 128X64 I2C</text>
</g>
<g font-size="3.2">
<text x="229.3" y="41.8">1</text>
<text x="259.3" y="41.8">1</text>
<text x="267.9" y="41.8">2</text>
<text x="163.9" y="45.3">AREF</text>
<text x="174.6" y="43.9">AREF</text>
<text x="174.6" y="47.4">GND..</text>
<text x="229.3" y="45.3">2</text>
<text x="259.3" y="45.3">3</text>
<text x="267.9" y="45.3">4</text>
<text x="379.9" y="43.5">1</text>
<text x="379.9" y="47.1">2</text>
<text x="386.3" y="42.5">Sense</text>
<text x="386.3" y="47.8">GND</text>
<text x="522.8" y="43.5">1</text>
<text x="522.8" y="47.1">2</text>
<text x="529.2" y="47.8">GND</text>
<text x="529.2" y="42.5">VIN</text>
<text x="164.9" y="48.8">GND</text>
<text x="165.7" y="52.4">D13</text>
<text x="174.6" y="50.9">13</text>
<text x="229.3" y="48.8">3</text>
<text x="165.7" y="59.4">D11</text>
<text x="165.7" y="55.9">D12</text>
<text x="174.6" y="58">11</text>
<text x="174.6" y="54.5">12</text>
<text x="437" y="56.2">1</text>
<text x="437" y="59.8">2</text>
<text x="442.7" y="56.6">VIN</text>
<text x="459.9" y="56.2">1</text>
<text x="459.9" y="59.8">2</text>
<text x="165.7" y="62.9">D10</text>
<text x="174.6" y="65.1">9</text>
<text x="174.6" y="61.5">10</text>
<text x="437" y="63.3">3</text>
<text x="442.7" y="60.1">3.3V</text>
<text x="442.7" y="63.6">GND</text>
<text x="459.9" y="63.3">3</text>
<text x="167.7" y="70">D8</text>
<text x="167.7" y="66.5">D9</text>
<text x="174.6" y="68.6">8</text>
<text x="229.3" y="66.5">1</text>
<text x="229.3" y="70">2</text>
<text x="437" y="66.8">4</text>
<text x="437" y="70.3">5</text>
<text x="442.7" y="67.2">SCL</text>
<text x="442.7" y="70.7">SDA</text>
<text x="459.9" y="66.8">4</text>
<text x="459.9" y="70.3">5</text>
<text x="167.7" y="77">D7</text>
<text x="174.6" y="75.6">7</text>
<text x="229.3" y="73.5">3</text>
<text x="243.6" y="77.4">5</text>
<text x="264.8" y="77.4">5</text>
<text x="286" y="77.4">5</text>
<text x="379.9" y="75.3">1</text>
<text x="386.3" y="74.2">Sense</text>
<text x="437" y="73.9">6</text>
<text x="437" y="77.4">7</text>
<text x="442.7" y="74.2">M_DRDY</text>
<text x="442.7" y="77.8">G_AD0</text>
<text x="459.9" y="73.9">6</text>
<text x="459.9" y="77.4">7</text>
<text x="75.3" y="82.7">00</text>
<text x="167.7" y="80.6">D6</text>
<text x="174.6" y="82.7">5</text>
<text x="174.6" y="79.2">6</text>
<text x="243.6" y="80.9">4</text>
<text x="264.8" y="80.9">4</text>
<text x="286" y="80.9">4</text>
<text x="379.9" y="78.8">2</text>
<text x="386.3" y="79.5">GND</text>
<text x="437" y="80.9">8</text>
<text x="442.7" y="81.3">G_INT</text>
<text x="459.9" y="80.9">8</text>
<text x="75.3" y="86.2">01</text>
<text x="75.3" y="89.7">02</text>
<text x="81.8" y="84.1">A0</text>
<text x="81.8" y="87.6">A1</text>
<text x="167.7" y="87.6">D4</text>
<text x="167.7" y="84.1">D5</text>
<text x="174.6" y="89.7">3</text>
<text x="174.6" y="86.2">4</text>
<text x="228.2" y="89.4">1</text>
<text x="243.6" y="88">2</text>
<text x="243.6" y="84.5">3</text>
<text x="264.8" y="88">2</text>
<text x="264.8" y="84.5">3</text>
<text x="286" y="88">2</text>
<text x="286" y="84.5">3</text>
<text x="522.1" y="84.1">1</text>
<text x="522.1" y="87.6">2</text>
<text x="75.3" y="93.3">03</text>
<text x="81.8" y="91.2">A2</text>
<text x="81.8" y="94.7">A3</text>
<text x="167.7" y="94.7">D2</text>
<text x="167.7" y="91.2">D3</text>
<text x="174.6" y="93.3">2</text>
<text x="228.2" y="92.9">2</text>
<text x="243.6" y="91.5">1</text>
<text x="264.8" y="91.5">1</text>
<text x="286" y="91.5">1</text>
<text x="522.1" y="91.2">3</text>
<text x="75.3" y="96.8">04</text>
<text x="75.3" y="100.3">05</text>
<text x="81.8" y="98.2">A4</text>
<text x="81.8" y="101.7">A5</text>
<text x="156.5" y="101.7">RX0 &gt; D0</text>
<text x="156.7" y="98.2">TX0 &lt; D1</text>
<text x="174.6" y="100.3">0</text>
<text x="174.6" y="96.8">1</text>
<text x="75.3" y="103.9">06</text>
<text x="75.3" y="107.4">07</text>
<text x="81.8" y="105.3">A6</text>
<text x="174.6" y="107.4">14</text>
<text x="522.1" y="107">1</text>
<text x="81.8" y="108.8">A7</text>
<text x="158.4" y="108.8">TX3 D14</text>
<text x="160.6" y="112.3">RX3 15</text>
<text x="174.6" y="110.9">15</text>
<text x="522.1" y="110.6">2</text>
<text x="75.3" y="114.4">08</text>
<text x="75.3" y="118">09</text>
<text x="81.8" y="115.9">A8</text>
<text x="81.8" y="119.4">A9</text>
<text x="160.6" y="119.4">RX2 17</text>
<text x="160.9" y="115.9">TX2 16</text>
<text x="174.6" y="118">17</text>
<text x="174.6" y="114.4">16</text>
<text x="522.1" y="114.1">3</text>
<text x="73.3" y="121.5">010</text>
<text x="73.3" y="125">011</text>
<text x="81.8" y="122.9">A10</text>
<text x="160.9" y="122.9">TX1 18</text>
<text x="174.6" y="125">19</text>
<text x="174.6" y="121.5">18</text>
<text x="73.3" y="128.6">012</text>
<text x="81.8" y="126.4">A11</text>
<text x="81.8" y="130">A12</text>
<text x="160.2" y="130">SDA 20</text>
<text x="160.6" y="126.4">RX1 19</text>
<text x="174.6" y="128.6">20</text>
<text x="522.1" y="130">1</text>
<text x="31" y="136.2" transform="rotate(-90 31 136.2)">2</text>
<text x="34.6" y="136.2" transform="rotate(-90 34.6 136.2)">1</text>
<text x="73.3" y="132.1">013</text>
<text x="73.3" y="135.6">014</text>
<text x="81.8" y="133.5">A13</text>
<text x="81.8" y="137">A14</text>
<text x="160.9" y="133.5">SCL 21</text>
<text x="174.6" y="132.1">21</text>
<text x="522.1" y="137">3</text>
<text x="522.1" y="133.5">2</text>
<text x="73.3" y="139.1">015</text>
<text x="81.8" y="140.5">A15</text>
<text x="174.6" y="142.7">22</text>
<text x="31.2" y="146.5" transform="rotate(-90 31.2 146.5)">GND</text>
<text x="34.7" y="145.8" transform="rotate(-90 34.7 145.8)">VIN</text>
<text x="75.3" y="146.2">53</text>
<text x="75.3" y="149.7">52</text>
<text x="81.8" y="147.6">53</text>
<text x="168.1" y="147.6">23</text>
<text x="168.1" y="144.1">22</text>
<text x="174.6" y="149.7">24</text>
<text x="174.6" y="146.2">23</text>
<text x="75.3" y="153.2">51</text>
<text x="81.8" y="154.7">51</text>
<text x="81.8" y="151.1">52</text>
<text x="168.1" y="151.1">24</text>
<text x="168.1" y="154.7">25</text>
<text x="174.6" y="153.2">25</text>
<text x="344" y="155.4">VCC</text>
<text x="354.7" y="155">4</text>
<text x="385.8" y="154.3">1</text>
<text x="391.6" y="155.4">VCC</text>
<text x="415.8" y="154.3">1</text>
<text x="437" y="154.3">1</text>
<text x="456.4" y="154.3">1</text>
<text x="463.9" y="155.4">VCC</text>
<text x="522.1" y="152.9">1</text>
<text x="75.3" y="156.8">50</text>
<text x="81.8" y="158.2">50</text>
<text x="89.3" y="159.9" transform="rotate(-90 89.3 159.9)">49</text>
<text x="92.8" y="159.9" transform="rotate(-90 92.8 159.9)">48</text>
<text x="96.3" y="159.9" transform="rotate(-90 96.3 159.9)">47</text>
<text x="99.8" y="159.9" transform="rotate(-90 99.8 159.9)">46</text>
<text x="103.4" y="159.9" transform="rotate(-90 103.4 159.9)">45</text>
<text x="106.9" y="159.9" transform="rotate(-90 106.9 159.9)">44</text>
<text x="110.4" y="159.9" transform="rotate(-90 110.4 159.9)">43</text>
<text x="113.9" y="159.9" transform="rotate(-90 113.9 159.9)">42</text>
<text x="117.5" y="159.9" transform="rotate(-90 117.5 159.9)">41</text>
<text x="121" y="159.9" transform="rotate(-90 121 159.9)">40</text>
<text x="124.5" y="159.9" transform="rotate(-90 124.5 159.9)">39</text>
<text x="128.1" y="159.9" transform="rotate(-90 128.1 159.9)">38</text>
<text x="131.6" y="159.9" transform="rotate(-90 131.6 159.9)">37</text>
<text x="135.1" y="159.9" transform="rotate(-90 135.1 159.9)">36</text>
<text x="138.6" y="159.9" transform="rotate(-90 138.6 159.9)">35</text>
<text x="142.2" y="159.9" transform="rotate(-90 142.2 159.9)">34</text>
<text x="145.7" y="159.9" transform="rotate(-90 145.7 159.9)">33</text>
<text x="149.2" y="159.9" transform="rotate(-90 149.2 159.9)">32</text>
<text x="152.8" y="159.9" transform="rotate(-90 152.8 159.9)">31</text>
<text x="156.3" y="159.9" transform="rotate(-90 156.3 159.9)">30</text>
<text x="159.8" y="159.9" transform="rotate(-90 159.8 159.9)">29</text>
<text x="163.3" y="159.9" transform="rotate(-90 163.3 159.9)">28</text>
<text x="166.9" y="159.9" transform="rotate(-90 166.9 159.9)">27</text>
<text x="170.4" y="159.9" transform="rotate(-90 170.4 159.9)">26</text>
<text x="344" y="159">SCL</text>
<text x="354.7" y="158.5">3</text>
<text x="385.8" y="158.5">2</text>
<text x="391.6" y="159">SCL</text>
<text x="415.8" y="158.5">2</text>
<text x="437" y="158.5">2</text>
<text x="456.4" y="158.5">2</text>
<text x="463.9" y="158.9">SCL</text>
<text x="522.1" y="159.9">3</text>
<text x="522.1" y="156.4">2</text>
<text x="87.8" y="166.5" transform="rotate(-90 87.8 166.5)">49</text>
<text x="91.4" y="166.5" transform="rotate(-90 91.4 166.5)">48</text>
<text x="94.9" y="166.5" transform="rotate(-90 94.9 166.5)">47</text>
<text x="98.4" y="166.5" transform="rotate(-90 98.4 166.5)">46</text>
<text x="102" y="166.5" transform="rotate(-90 102 166.5)">45</text>
<text x="105.5" y="166.5" transform="rotate(-90 105.5 166.5)">44</text>
<text x="109" y="166.5" transform="rotate(-90 109 166.5)">43</text>
<text x="112.5" y="166.5" transform="rotate(-90 112.5 166.5)">42</text>
<text x="116.1" y="166.5" transform="rotate(-90 116.1 166.5)">41</text>
<text x="119.6" y="166.5" transform="rotate(-90 119.6 166.5)">40</text>
<text x="123.1" y="166.5" transform="rotate(-90 123.1 166.5)">39</text>
<text x="126.6" y="166.5" transform="rotate(-90 126.6 166.5)">38</text>
<text x="130.2" y="166.5" transform="rotate(-90 130.2 166.5)">37</text>
<text x="133.7" y="166.5" transform="rotate(-90 133.7 166.5)">36</text>
<text x="137.2" y="166.5" transform="rotate(-90 137.2 166.5)">35</text>
<text x="140.8" y="166.5" transform="rotate(-90 140.8 166.5)">34</text>
<text x="144.3" y="166.5" transform="rotate(-90 144.3 166.5)">33</text>
<text x="147.8" y="166.5" transform="rotate(-90 147.8 166.5)">32</text>
<text x="151.3" y="166.5" transform="rotate(-90 151.3 166.5)">31</text>
<text x="154.9" y="166.5" transform="rotate(-90 154.9 166.5)">30</text>
<text x="158.4" y="166.5" transform="rotate(-90 158.4 166.5)">29</text>
<text x="161.9" y="166.5" transform="rotate(-90 161.9 166.5)">28</text>
<text x="165.5" y="166.5" transform="rotate(-90 165.5 166.5)">27</text>
<text x="169" y="166.5" transform="rotate(-90 169 166.5)">26</text>
<text x="344" y="166">GND</text>
<text x="344" y="162.5">SDA</text>
<text x="354.7" y="164.9">1</text>
<text x="354.7" y="162.1">2</text>
<text x="385.8" y="162.1">3</text>
<text x="385.8" y="165.6">4</text>
<text x="391.6" y="162.5">SDA</text>
<text x="391.6" y="166">GND</text>
<text x="415.8" y="162.1">3</text>
<text x="415.8" y="165.6">4</text>
<text x="437" y="162.1">3</text>
<text x="437" y="165.6">4</text>
<text x="456.4" y="162.1">3</text>
<text x="456.4" y="165.6">4</text>
<text x="463.9" y="165.9">GND</text>
<text x="463.9" y="162.4">SDA</text>
<text x="56.2" y="228.7">3</text>
<text x="56.2" y="232.3">2</text>
<text x="56.2" y="235.8">1</text>
<text x="299.2" y="255.1" transform="rotate(-90 299.2 255.1)">2</text>
<text x="302.7" y="255.1" transform="rotate(-90 302.7 255.1)">1</text>
<text x="318.6" y="255.1" transform="rotate(-90 318.6 255.1)">2</text>
<text x="322.1" y="255.1" transform="rotate(-90 322.1 255.1)">1</text>
<text x="338" y="255.1" transform="rotate(-90 338 255.1)">2</text>
<text x="341.5" y="255.1" transform="rotate(-90 341.5 255.1)">1</text>
<text x="357.4" y="255.1" transform="rotate(-90 357.4 255.1)">2</text>
<text x="360.9" y="255.1" transform="rotate(-90 360.9 255.1)">1</text>
<text x="376.8" y="255.1" transform="rotate(-90 376.8 255.1)">2</text>
<text x="380.3" y="255.1" transform="rotate(-90 380.3 255.1)">1</text>
<text x="396.2" y="255.1" transform="rotate(-90 396.2 255.1)">2</text>
<text x="399.7" y="255.1" transform="rotate(-90 399.7 255.1)">1</text>
<text x="413.8" y="255.1" transform="rotate(-90 413.8 255.1)">2</text>
<text x="417.3" y="255.1" transform="rotate(-90 417.3 255.1)">1</text>
<text x="431.4" y="255.1" transform="rotate(-90 431.4 255.1)">2</text>
<text x="435" y="255.1" transform="rotate(-90 435 255.1)">1</text>
</g>
<g font-size="3.2" fill="#00f">
<text x="486.5" y="51.3" transform="rotate(-90 486.5 51.3)">2</text>
<text x="491.4" y="53" transform="rotate(-90 491.4 53)">IN+</text>
<text x="495.3" y="51.9" transform="rotate(-90 495.3 51.9)">IN-</text>
<text x="498.8" y="51.3" transform="rotate(-90 498.8 51.3)">1</text>
<text x="486.5" y="76.6" transform="rotate(-90 486.5 76.6)">3</text>
<text x="491.4" y="77.8" transform="rotate(-90 491.4 77.8)">OUT+</text>
<text x="495.3" y="77.8" transform="rotate(-90 495.3 77.8)">OUT-</text>
<text x="498.8" y="76.6" transform="rotate(-90 498.8 76.6)">4</text>
<text x="527.4" y="83">VCC</text>
<text x="527.4" y="86.6">GND</text>
<text x="527.4" y="91.9">PWM</text>
<text x="527.4" y="106">VCC</text>
<text x="527.4" y="109.5">GND</text>
<text x="527.4" y="114.8">PWM</text>
<text x="527.4" y="128.9">VCC</text>
<text x="527.4" y="132.4">GND</text>
<text x="527.4" y="137.7">PWM</text>
<text x="278.4" y="142.7">1</text>
<text x="301.6" y="142.7">12</text>
<text x="278.4" y="146.2">2</text>
<text x="278.4" y="149.7">3</text>
<text x="282.9" y="144.1">LV1</text>
<text x="282.9" y="147.6">LV2</text>
<text x="292.6" y="147.6">HV2</text>
<text x="292.6" y="144.1">HV1</text>
<text x="301.6" y="149.7">10</text>
<text x="301.6" y="146.2">11</text>
<text x="278.4" y="153.2">4</text>
<text x="282.9" y="151.1">LV</text>
<text x="282.9" y="154.7">GND GND</text>
<text x="294.6" y="151.1">HV</text>
<text x="301.6" y="153.2">9</text>
<text x="527.4" y="155.4">GND</text>
<text x="527.4" y="151.8">VCC</text>
<text x="278.4" y="156.8">5</text>
<text x="278.4" y="160.3">6</text>
<text x="282.9" y="158.2">LV3</text>
<text x="282.9" y="161.7">LV4</text>
<text x="292.6" y="161.7">HV4</text>
<text x="292.6" y="158.2">HV3</text>
<text x="301.6" y="160.3">7</text>
<text x="301.6" y="156.8">8</text>
<text x="527.4" y="160.7">PWM</text>
<text x="119.6" y="217.4" transform="rotate(-90 119.6 217.4)">1</text>
<text x="133.7" y="217.4" transform="rotate(-90 133.7 217.4)">3</text>
<text x="170.7" y="217.4" transform="rotate(-90 170.7 217.4)">1</text>
<text x="184.9" y="217.4" transform="rotate(-90 184.9 217.4)">3</text>
<text x="253.3" y="239.2" transform="rotate(-90 253.3 239.2)">GND</text>
<text x="256.8" y="238.5" transform="rotate(-90 256.8 238.5)">VCC</text>
<text x="260.3" y="238.1" transform="rotate(-90 260.3 238.1)">SCL</text>
<text x="263.9" y="238.7" transform="rotate(-90 263.9 238.7)">SDA</text>
<text x="119.6" y="247.1" transform="rotate(-90 119.6 247.1)">2</text>
<text x="133.7" y="247.1" transform="rotate(-90 133.7 247.1)">4</text>
<text x="170.7" y="247.1" transform="rotate(-90 170.7 247.1)">2</text>
<text x="184.9" y="247.1" transform="rotate(-90 184.9 247.1)">4</text>
</g>
<g font-size="2.5">
<text x="91.4" y="31.9" transform="rotate(-90 91.4 31.9)">GND...</text>
<text x="94.9" y="31.9" transform="rotate(-90 94.9 31.9)">GND....</text>
<text x="74.3" y="40.4">5V..</text>
<text x="81.8" y="41.8">5V</text>
<text x="92.8" y="40" transform="rotate(-90 92.8 40)">GND</text>
<text x="96.3" y="40" transform="rotate(-90 96.3 40)">GND</text>
<text x="75.2" y="43.9">5V.</text>
<text x="81.8" y="45.3">5V</text>
<text x="71.7" y="50.9">IOREF</text>
<text x="81.8" y="52.4">IOREFF</text>
<text x="73.7" y="58">3.3V</text>
<text x="74.5" y="54.5">RST</text>
<text x="81.8" y="59.4">3V3</text>
<text x="81.8" y="55.9">RESET</text>
<text x="72.8" y="65.1">GND.</text>
<text x="76.1" y="61.5">5V</text>
<text x="81.8" y="62.9">5V</text>
<text x="73.7" y="68.6">GND</text>
<text x="81.8" y="70">GND</text>
<text x="81.8" y="66.5">GND</text>
<text x="74.8" y="72.1">VIN</text>
<text x="81.8" y="73.5">Vin</text>
</g>
<g font-size="1.8" fill="#00f">
<text x="489.3" y="67.8" transform="rotate(-90 489.3 67.8)">STEP-DOWN</text>
<text x="492.8" y="67.1" transform="rotate(-90 492.8 67.1)">MP2307DN</text>
<text x="496.4" y="68.9" transform="rotate(-90 496.4 68.9)">DNS-MINI-360</text>
</g>
</svg>
